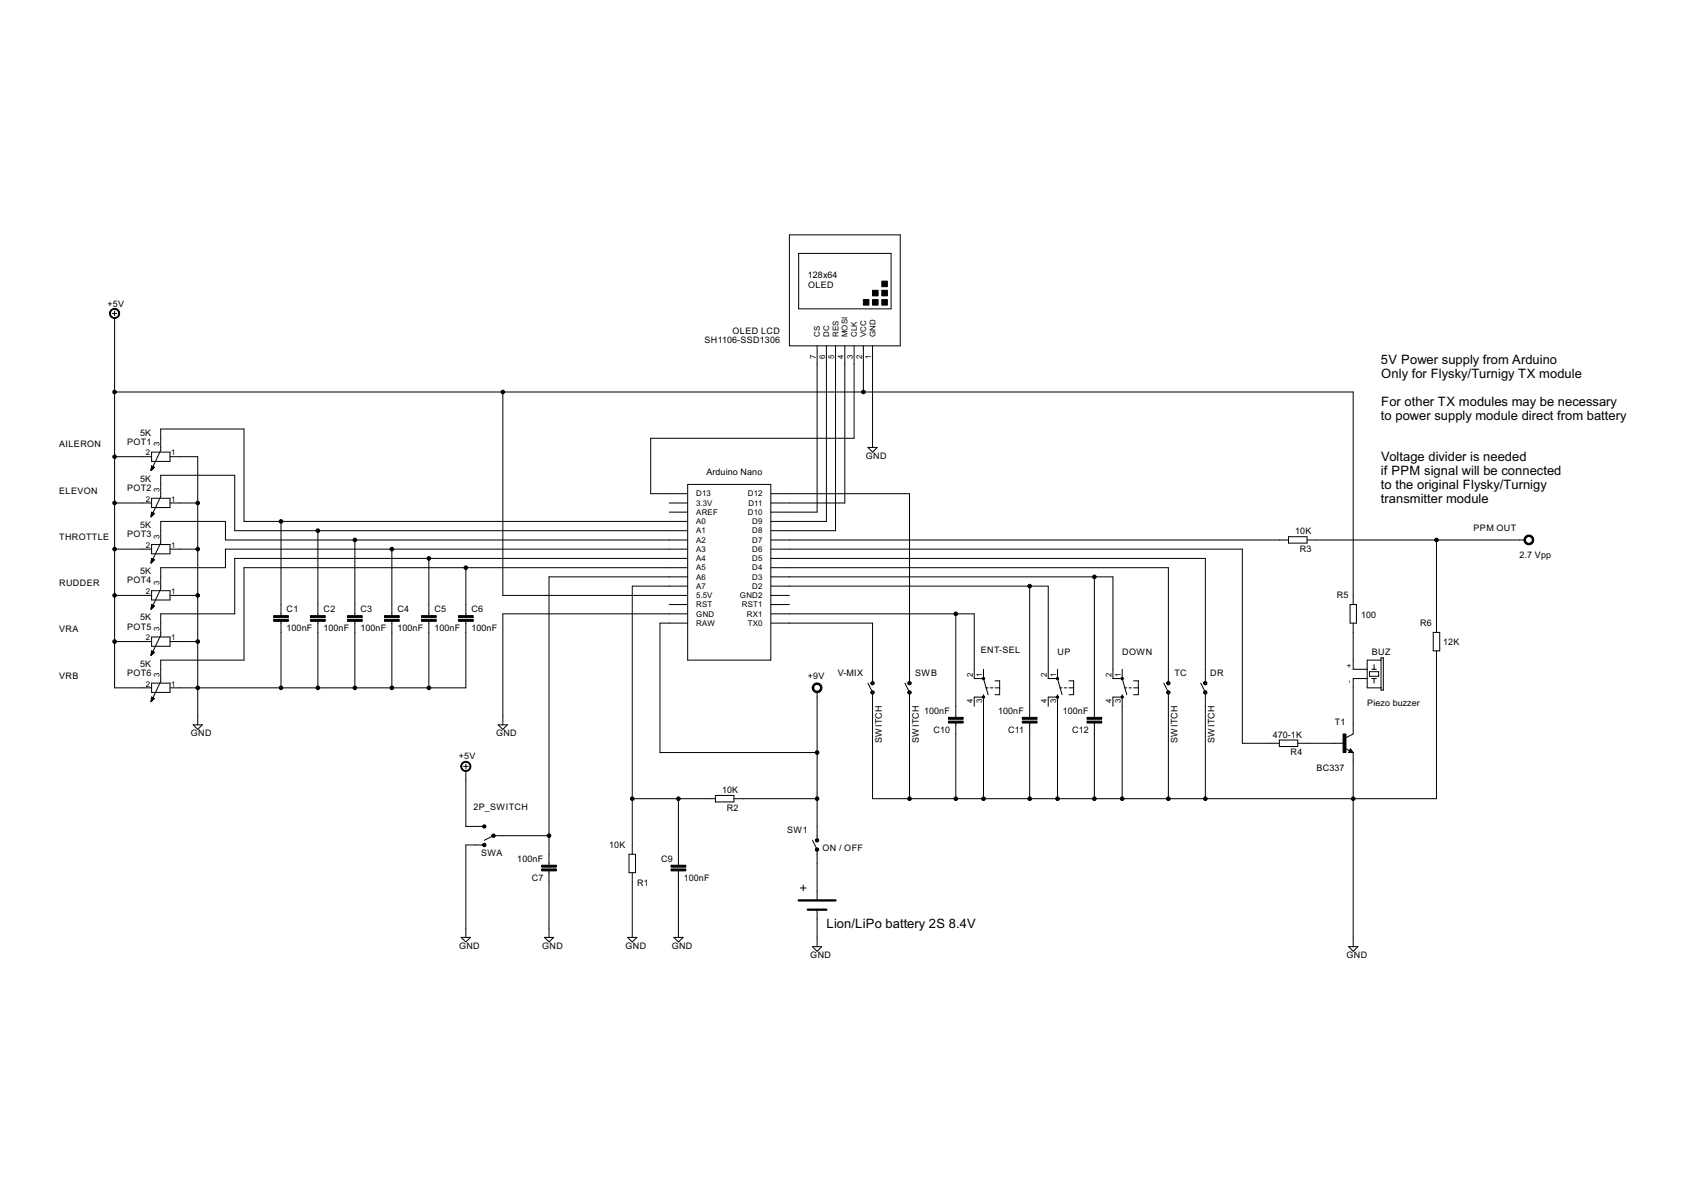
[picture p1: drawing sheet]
<svg xmlns="http://www.w3.org/2000/svg" width="297mm" height="210mm" viewBox="0 0 297 210" stroke-linecap="round" stroke-linejoin="round" font-family="sans-serif">
<g fill="none" stroke="#000" stroke-width=".18">
<path d="M19.7 55.1h.8M20.1 55.9v64.9h6.5M20.1 54.7v.8M138.7 41.3h19.4v19.4h-19.4zM140.3 44.5h16.2v9.8h-16.2zM20.1 68.9h217.6v37.3M26.6 79.4h3.3v1.6h-3.3zM88.3 68.9v35.7h32.5M143.5 60.7v29.3h-8.1M145.2 60.7v30.9h-9.8M146.8 60.7v32.5h-11.4M148.4 60.7v27.6h-13"/>
<path d="M150 60.7v16.3h-35.7v9.7h6.5M151.7 60.7v8.2M152.5 78.6h1.6l-.8 .8zM153.3 60.7v17.9M20.1 88.3h6.5M20.1 96.5h6.5M20.1 80.2h6.5M26.5 90.8l1.7-3.6v-3.7h13v9.7h79.6M26.5 82.7l1.7-3.6v-3.7h14.7v16.2h77.9M26.5 82.6h.1M26.5 82.5h.2M26.5 90.7h.1"/>
<path d="M26.5 90.6h.2M26.5 98.9h.1M26.5 98.8h.1M26.5 98.8h.2M26.6 82.5h.1M26.6 82.4h.2M26.6 82.3h.3M26.6 90.6h.2M26.6 90.5h.2M26.6 90.4h.3M26.6 98.7h.1M26.6 98.6h.2"/>
<path d="M26.6 98.6h.3M26.6 82.2h.4M26.6 82.1h.5M26.6 90.4h.4M26.6 90.3h.4M26.6 90.2h.5M26.6 98.5h.3M26.6 98.4h.4M26.6 98.4h.5M26.6 98.1h.1M26.6 82h.3M26.6 81.9h.2"/>
<path d="M26.6 81.9h.1M26.6 90.1h.4M26.6 90.1h.3M26.6 90h.1M26.6 98.3h.5M26.6 98.2h.3M26.6 98.2h.2M26.6 87.5h3.3v1.7h-3.3zM26.6 95.7h3.3v1.6h-3.3zM26.6 81.9l-.1 .8M26.6 81.9l.5 .2-.6 .6M26.6 98.1l-.1 .8"/>
<path d="M26.6 98.1l.5 .2-.6 .6M27.1 90.2l-.5-.2-.1 .8M27.1 90.2l-.6 .6M29.9 88.3h4.8M29.9 96.5h4.8M29.9 80.2h4.8v47.1M49.4 91.6v16.6M55.8 93.2v15M62.3 94.8v13.4M68.8 96.5v11.7M75.3 98.1v10.1M81.8 99.7v8.5"/>
<path d="M117.6 88.3h3.2M117.6 90h3.2M120.8 98.1h-79.6v9.7h-13v3.8l-1.7 3.5M120.8 96.5h-81.2v3.2h-11.4v3.7l-1.7 3.6M120.8 99.7h-77.9v16.3h-14.7v3.7l-1.7 3.6M120.8 94.8h-81.2v-3.2h-11.4v3.7l-1.7 3.6M120.8 85.1h14.6v30.9h-14.6zM135.4 99.7h69.8v20.3M135.4 98.1h76.3v21.9M135.4 96.5h82.8v34.1h6.5M135.4 94.8h90.9M135.4 86.7h24.4v33.3"/>
<path d="M226.3 94.3h3.3v1.1h-3.3zM229.6 94.8h38.2M252.3 94.8v16.3M20.1 104.6h6.5M20.1 112.7h6.5M26.5 107h.1M26.5 106.9h.1M26.5 115.1h.1M26.5 115h.1M26.5 115h.2M26.6 106.8h.1M26.6 106.8h.2"/>
<path d="M26.6 106.7h.2M26.6 106.6h.3M26.6 114.9h.2M26.6 114.8h.3M26.6 106.6h.4M26.6 106.5h.5M26.6 106.4h.5M26.6 114.7h.3M26.6 114.7h.4M26.6 114.6h.5M26.6 106.4h.4M26.6 106.3h.2"/>
<path d="M26.6 106.2h.1M26.6 114.5h.4M26.6 114.4h.3M26.6 114.4h.2M26.6 103.8h3.3v1.6h-3.3zM26.6 111.9h3.3v1.6h-3.3zM26.6 120h3.3v1.6h-3.3zM27.1 106.4l-.5-.2-.1 .8M27.1 106.4l-.6 .6M27.1 114.6l-.5-.3-.1 .8M27.1 114.6l-.6 .5M29.9 104.6h4.8"/>
<path d="M29.9 112.7h4.8M49.4 109.1v11.7M55.8 109.1v11.7M62.3 109.1v11.7M68.8 109.1v11.7M75.3 109.1v11.7M81.8 109.1v11.7h-51.9M117.6 106.2h3.2M120.8 109.5h-4.9v22.7h27.6M120.8 107.8h-32.5v19.5M120.8 103h-9.7v47.1M120.8 101.3h-24.4v50.7"/>
<path d="M135.4 109.5h17.9v10.5M135.4 107.8h35.7v11.4h1.7M135.4 106.2h3.3M135.4 104.6h3.3M135.4 103h48.7v16.2h1.7M135.4 101.3h60.1v17.9h1.6M152.5 120l.8 1.6M159 120l.8 1.6M167.9 107.8v18.2M172.8 117.6v1.6M172.8 119.2l.8 2.8M174.8 119.6h.8v2.4h-.8"/>
<path d="M180.9 103v23M185.8 117.6v1.6M185.8 119.2l.8 2.8M187.8 119.6h.8v2.4h-.8M192.2 101.3v24.7M197.1 117.6v1.6M197.1 119.2l.8 2.8M199.1 119.6h.9v2.4h-.9M204.4 120l.8 1.6M210.9 120l.8 1.6M237.2 106.2h1.1v3.3h-1.1zM237.7 109.5v8.1h2.5"/>
<path d="M240.2 119.2h-2.5v9.7l-1.3 .7M240.6 118h1.6v.8h-1.6zM241 119.2h.8M241 117.6h.8M241.4 116.8v.8M241.4 119.2v.8M242.6 116h-2.4v4.8h2.4M242.6 115.5h.4v5.7h-.4zM251.8 111.1h1.1v3.2h-1.1zM252.3 114.3v26h-99v-18.4M26.5 123.2h.1M26.5 123.1h.2"/>
<path d="M26.6 123.1h.1M26.6 123h.2M26.6 122.9h.3M26.6 122.8h.4M26.6 122.7h.5M26.6 122.6h.3M26.6 122.5h.2M26.6 122.5h.1M26.6 122.4l.5 .3-.6 .6zM33.9 127.3h1.6l-.8 .8zM81.4 134.6h.8M81.8 134.2v.8"/>
<path d="M81.8 135.4v9.8h3.3M87.5 127.3h1.6l-.8 .8zM125.7 139.7h3.2v1.2h-3.2zM143.5 121.5v26.1M159.8 121.9v18.4M167.9 127v13.3M172.8 122v18.3M172.8 122.4h-1.7v1.7M173.2 120.8h.4M174 120.8h.4M174.8 120.8h.8M180.9 127v13.3"/>
<path d="M185.8 122.4h-1.7v1.7M185.8 122v18.3M186.2 120.8h.4M187 120.8h.4M187.8 120.8h.8M192.2 127v13.3M197.1 122.4h-1.6v1.7M197.1 122v18.3M197.5 120.8h.4M198.3 120.8h.4M199.1 120.8h.9M205.2 121.9v18.4"/>
<path d="M211.7 121.9v18.4M224.7 130h3.3v1.1h-3.3zM228 130.6h8.1M236.3 131.5l.8 .4M237.2 131.5l.5 .7h-.8zM237.2 131.8l.1 .2h-.2l.1-.3 .4 .4h-.5M237.7 132.2v34.1M85.1 148.4h-3.3v16.3M96.4 146.8h-9.7l-1.6 .8M96.4 153v11.7M110.5 150.1h1.1v3.2h-1.1zM111.1 140.3h14.6"/>
<path d="M111.1 153.3v11.4M119.2 140.3v11.7M119.2 153v11.7M128.9 140.3h14.6M140.6 156h1M141.1 155.5v1M142.7 147.6l.8 1.6M143.5 149.5v8.7M143.5 159.8v6.5M81 164.7h1.6l-.8 .8zM95.6 164.7h1.7l-.9 .8zM110.2 164.7h1.7l-.8 .8z"/>
<path d="M118.4 164.7h1.6l-.8 .8zM142.7 166.3h1.6l-.8 .8zM236.9 166.3h1.6l-.8 .8z"/>
</g>
<g fill="#000" stroke="#000" stroke-width=".18">
<path d="M19.6 54.3a.9 .9 0 0 1 1.3 .4 .9 .9 0 0 1-.6 1.3 .9 .9 0 0 1-1.1-.9h.2a.73 .73 0 0 1 1-.7 .73 .73 0 0 1 .2 1.2 .73 .73 0 0 1-1.2-.3v-.2h-.2z" fill-rule="evenodd"/>
<path d="M268.1 94.1a.87 .87 0 0 1 1.3 .4 .87 .87 0 0 1-.7 1.2 .87 .87 0 0 1-1-.9h.3a.6 .6 0 0 1 .8-.5 .6 .6 0 0 1 .2 1 .6 .6 0 0 1-1-.3v-.2h-.3z" fill-rule="evenodd"/>
<path d="M153 119.8h.5l.1 .3-.1 .1-.3 .1-.2-.3 .2-.2 .2 .2-.2 .2-.2-.2z" fill-rule="evenodd"/>
<path d="M159.5 119.8a.31 .31 0 0 1 .4-.1 .31 .31 0 0 1 .2 .4 .31 .31 0 0 1-.6 .1v-.2l.2-.2 .2 .2-.2 .2-.2-.2z" fill-rule="evenodd"/>
<path d="M205 119.8a.31 .31 0 0 1 .3-.1 .31 .31 0 0 1 .2 .4 .31 .31 0 0 1-.5 .1l-.1-.2 .3-.2 .2 .2-.2 .2-.3-.2z" fill-rule="evenodd"/>
<path d="M211.5 119.8a.3 .3 0 0 1 .4 0 .3 .3 0 0 1 0 .4 .3 .3 0 0 1-.3 .1 .3 .3 0 0 1-.2-.3l.4-.2 .1 .3-.2 .1-.3-.2z" fill-rule="evenodd"/>
<path d="M81.1 134.1a.89 .89 0 0 1 1.5 0 .89 .89 0 0 1-.5 1.4 .89 .89 0 0 1-1.2-.9h.2a.73 .73 0 0 1 1-.7 .73 .73 0 0 1 .2 1.2 .73 .73 0 0 1-1.2-.3v-.2h-.2z" fill-rule="evenodd"/>
<path d="M142.9 120.3a.86 .86 0 0 1 1.3 .1 .86 .86 0 0 1-.4 1.3 .86 .86 0 0 1-1.1-.9h.2a.6 .6 0 0 1 .9-.5 .6 .6 0 0 1 .1 1 .6 .6 0 0 1-.9-.3l-.1-.2h-.2z" fill-rule="evenodd"/>
<path d="M153 121.5l.2-.1a.3 .3 0 0 1 .4 .3l-.1 .2h-.3l-.2-.3 .3-.1 .1 .1v.2h-.2l-.2-.2z" fill-rule="evenodd"/>
<path d="M159.5 121.5a.3 .3 0 0 1 .4-.2 .3 .3 0 0 1 .2 .4 .31 .31 0 0 1-.6 .1v-.2l.2-.1 .2 .1v.2h-.2l-.2-.2z" fill-rule="evenodd"/>
<path d="M172.6 122.3h.3v.3h-.3z" fill-rule="evenodd"/>
<path d="M185.6 122.3h.3v.3h-.3z" fill-rule="evenodd"/>
<path d="M197 122.3h.3v.3h-.3z" fill-rule="evenodd"/>
<path d="M205 121.5a.3 .3 0 0 1 .4-.2 .3 .3 0 0 1 .1 .4 .31 .31 0 0 1-.5 .1l-.1-.2 .3-.1 .2 .1-.1 .2h-.1l-.3-.2z" fill-rule="evenodd"/>
<path d="M211.5 121.5a.29 .29 0 0 1 .5-.1 .29 .29 0 0 1-.2 .5 .29 .29 0 0 1-.4-.3l.4-.1 .1 .2-.2 .1-.3-.2z" fill-rule="evenodd"/>
<path d="M84.8 148.3l.1-.2a.31 .31 0 0 1 .4 .1 .31 .31 0 0 1 .1 .3l-.1 .1a.3 .3 0 0 1-.4 .1 .3 .3 0 0 1-.1-.3l.3-.1 .1 .2-.2 .1-.2-.2z" fill-rule="evenodd"/>
<path d="M84.8 145a.29 .29 0 0 1 .4-.1 .29 .29 0 0 1 .2 .3l-.1 .2h-.4l-.1-.2 .2-.2 .2 .1v.2h-.2l-.2-.1z" fill-rule="evenodd"/>
<path d="M86.4 146.6l.2-.1a.3 .3 0 0 1 .4 .2 .3 .3 0 0 1-.2 .3 .3 .3 0 0 1-.4 0v-.2l.2-.2 .2 .1v.2h-.2l-.2-.1z" fill-rule="evenodd"/>
<path d="M143.3 147.4a.3 .3 0 0 1 .4 0 .3 .3 0 0 1 0 .4 .3 .3 0 0 1-.3 .1 .3 .3 0 0 1-.2-.3l.4-.2 .1 .3-.2 .1-.3-.2z" fill-rule="evenodd"/>
<path d="M143.3 149.1a.29 .29 0 0 1 .5-.1 .29 .29 0 0 1-.2 .5 .29 .29 0 0 1-.4-.3l.4-.1 .1 .2-.2 .1-.3-.2z" fill-rule="evenodd"/>
<circle cx="20.1" cy="68.9" r=".32"/>
<circle cx="88.3" cy="68.9" r=".32"/>
<circle cx="151.7" cy="68.9" r=".32"/>
<circle cx="20.1" cy="96.5" r=".32"/>
<circle cx="20.1" cy="88.3" r=".32"/>
<circle cx="20.1" cy="80.2" r=".32"/>
<circle cx="34.7" cy="96.5" r=".32"/>
<circle cx="34.7" cy="88.3" r=".32"/>
<circle cx="49.4" cy="91.6" r=".32"/>
<circle cx="55.8" cy="93.2" r=".32"/>
<circle cx="62.3" cy="94.8" r=".32"/>
<circle cx="68.8" cy="96.5" r=".32"/>
<circle cx="75.3" cy="98.1" r=".32"/>
<circle cx="81.8" cy="99.7" r=".32"/>
<circle cx="252.3" cy="94.8" r=".32"/>
<circle cx="20.1" cy="104.6" r=".32"/>
<circle cx="20.1" cy="112.7" r=".32"/>
<circle cx="34.7" cy="112.7" r=".32"/>
<circle cx="34.7" cy="104.6" r=".32"/>
<circle cx="167.9" cy="107.8" r=".32"/>
<circle cx="172.8" cy="119.2" r=".21"/>
<circle cx="180.9" cy="103" r=".32"/>
<circle cx="185.8" cy="119.2" r=".21"/>
<circle cx="192.2" cy="101.3" r=".32"/>
<circle cx="197.1" cy="119.2" r=".21"/>
<circle cx="34.7" cy="120.8" r=".32"/>
<circle cx="49.4" cy="120.8" r=".32"/>
<circle cx="55.8" cy="120.8" r=".32"/>
<circle cx="62.3" cy="120.8" r=".32"/>
<circle cx="68.8" cy="120.8" r=".32"/>
<circle cx="75.3" cy="120.8" r=".32"/>
<circle cx="143.5" cy="132.2" r=".32"/>
<circle cx="96.4" cy="146.8" r=".32"/>
<circle cx="111.1" cy="140.3" r=".32"/>
<circle cx="119.2" cy="140.3" r=".32"/>
<circle cx="143.5" cy="140.3" r=".32"/>
<circle cx="159.8" cy="140.3" r=".32"/>
<circle cx="167.9" cy="140.3" r=".32"/>
<circle cx="172.8" cy="140.3" r=".32"/>
<circle cx="180.9" cy="140.3" r=".32"/>
<circle cx="185.8" cy="140.3" r=".32"/>
<circle cx="192.2" cy="140.3" r=".32"/>
<circle cx="197.1" cy="140.3" r=".32"/>
<circle cx="205.2" cy="140.3" r=".32"/>
<circle cx="211.7" cy="140.3" r=".32"/>
<circle cx="237.7" cy="140.3" r=".32"/>
</g>
<path d="M140.3 158.2h6.5M141.9 159.8h3.3" fill="none" stroke="#000" stroke-width=".4"/>
<g fill="#000" stroke="#000" stroke-width=".18">
<path d="M151.7 52.6h.9v1h-.9zM153.3 52.6h.9v1h-.9zM153.3 51h.9v1h-.9zM154.9 52.6h1v1h-1zM154.9 51h1v1h-1zM154.9 49.4h1v1h-1zM48.1 108.8h2.6v.3h-2.6zM48.1 108.1h2.6v.4h-2.6zM54.5 108.8h2.6v.3h-2.6zM54.5 108.1h2.6v.4h-2.6zM61 108.8h2.6v.3h-2.6zM61 108.1h2.6v.4h-2.6z"/>
<path d="M67.5 108.8h2.6v.3h-2.6zM67.5 108.1h2.6v.4h-2.6zM74 108.8h2.6v.3h-2.6zM74 108.1h2.6v.4h-2.6zM80.5 108.8h2.6v.3h-2.6zM80.5 108.1h2.6v.4h-2.6zM166.6 126h2.6v.3h-2.6zM166.6 126.7h2.6v.3h-2.6zM179.6 126h2.6v.3h-2.6zM179.6 126.7h2.6v.3h-2.6zM190.9 126h2.6v.3h-2.6zM190.9 126.7h2.6v.3h-2.6z"/>
<path d="M235.9 128.9h.5v3.3h-.5zM95.1 152h2.6v.3h-2.6zM95.1 152.6h2.6v.4h-2.6zM117.9 152h2.6v.3h-2.6zM117.9 152.6h2.6v.4h-2.6z"/>
</g>
<g font-size="2.5">
<text x="242.6" y="64">5V Power supply from Arduino</text>
<text x="242.6" y="66.4">Only for Flysky/Turnigy TX module</text>
<text x="242.6" y="71.3">For other TX modules may be necessary</text>
<text x="242.6" y="73.7">to power supply module direct from battery</text>
<text x="242.6" y="83.5">if PPM signal will be connected</text>
<text x="242.6" y="81">Voltage divider is needed</text>
<text x="242.6" y="85.9">to the original Flysky/Turnigy</text>
<text x="242.6" y="88.3">transmitter module</text>
<text x="145.2" y="163">Lion/LiPo battery 2S 8.4V</text>
</g>
<g font-size="1.8">
<text x="18.9" y="53.8">+5V</text>
<text x="141.9" y="48.9">128x64</text>
<text x="141.9" y="50.5">OLED</text>
<text x="128.7" y="58.6">OLED LCD</text>
<text x="123.8" y="60.3">SH1106-SSD1306</text>
<text x="24.6" y="76.5">5K</text>
<text x="10.4" y="78.6">AILERON</text>
<text x="22.3" y="78.1">POT1</text>
<text x="124.1" y="83.5">Arduino Nano</text>
<text x="152.1" y="80.6">GND</text>
<text x="10.4" y="86.7">ELEVON</text>
<text x="22.3" y="86.2">POT2</text>
<text x="24.6" y="84.6">5K</text>
<text x="10.4" y="94.8">THROTTLE</text>
<text x="22.3" y="94.4">POT3</text>
<text x="24.6" y="92.7">5K</text>
<text x="227.5" y="93.9">10K</text>
<text x="258.8" y="93.2">PPM OUT</text>
<text x="24.6" y="100.9">5K</text>
<text x="228.3" y="96.9">R3</text>
<text x="266.9" y="98.1">2.7 Vpp</text>
<text x="10.4" y="103">RUDDER</text>
<text x="22.3" y="102.5">POT4</text>
<text x="50.4" y="107.6">C1</text>
<text x="56.8" y="107.6">C2</text>
<text x="63.3" y="107.6">C3</text>
<text x="69.8" y="107.6">C4</text>
<text x="76.3" y="107.6">C5</text>
<text x="82.8" y="107.6">C6</text>
<text x="234.8" y="105.1">R5</text>
<text x="10.4" y="111.1">VRA</text>
<text x="22.3" y="110.6">POT5</text>
<text x="24.6" y="109">5K</text>
<text x="50.3" y="110.8">100nF</text>
<text x="56.8" y="110.8">100nF</text>
<text x="63.3" y="110.8">100nF</text>
<text x="69.8" y="110.8">100nF</text>
<text x="76.3" y="110.8">100nF</text>
<text x="82.8" y="110.8">100nF</text>
<text x="239.1" y="108.5">100</text>
<text x="249.4" y="109.9">R6</text>
<text x="253.5" y="113.4">12K</text>
<text x="10.4" y="119.2">VRB</text>
<text x="22.3" y="118.7">POT6</text>
<text x="24.6" y="117.1">5K</text>
<text x="141.9" y="119.2">+9V</text>
<text x="147.1" y="118.7">V-MIX</text>
<text x="160.8" y="118.7">SWB</text>
<text x="172.3" y="114.7">ENT-SEL</text>
<text x="185.8" y="115.1">UP</text>
<text x="197.1" y="115.1">DOWN</text>
<text x="206.3" y="118.7">TC</text>
<text x="212.6" y="118.7">DR</text>
<text x="241" y="115.1">BUZ</text>
<text x="162.3" y="125.4">100nF</text>
<text x="175.3" y="125.4">100nF</text>
<text x="186.7" y="125.4">100nF</text>
<text x="240.2" y="124.1">Piezo buzzer</text>
<text x="33.5" y="129.3">GND</text>
<text x="87.1" y="129.3">GND</text>
<text x="154.9" y="130.5" transform="rotate(-90 154.9 130.5)">SWITCH</text>
<text x="161.4" y="130.5" transform="rotate(-90 161.4 130.5)">SWITCH</text>
<text x="164" y="128.7">C10</text>
<text x="177.1" y="128.7">C11</text>
<text x="188.3" y="128.7">C12</text>
<text x="206.9" y="130.5" transform="rotate(-90 206.9 130.5)">SWITCH</text>
<text x="213.4" y="130.5" transform="rotate(-90 213.4 130.5)">SWITCH</text>
<text x="223.6" y="129.6">470-1K</text>
<text x="234.5" y="127.3">T1</text>
<text x="80.6" y="133.4">+5V</text>
<text x="226.7" y="132.7">R4</text>
<text x="231.2" y="135.4">BC337</text>
<text x="83.2" y="142.3">2P_SWITCH</text>
<text x="126.8" y="139.3">10K</text>
<text x="127.7" y="142.4">R2</text>
<text x="107" y="148.9">10K</text>
<text x="138.3" y="146.3">SW1</text>
<text x="144.5" y="149.6">ON / OFF</text>
<text x="84.5" y="150.4">SWA</text>
<text x="90.9" y="151.4">100nF</text>
<text x="93.4" y="154.7">C7</text>
<text x="111.9" y="155.6">R1</text>
<text x="116.1" y="151.4">C9</text>
<text x="120.1" y="154.7">100nF</text>
<text x="80.6" y="166.7">GND</text>
<text x="95.3" y="166.7">GND</text>
<text x="109.9" y="166.7">GND</text>
<text x="118" y="166.7">GND</text>
<text x="142.3" y="168.3">GND</text>
<text x="236.5" y="168.3">GND</text>
</g>
<g font-size="1.5">
<text x="144" y="59.2" transform="rotate(-90 144 59.2)">CS</text>
<text x="145.6" y="59.2" transform="rotate(-90 145.6 59.2)">DC</text>
<text x="147.3" y="59.2" transform="rotate(-90 147.3 59.2)">RES</text>
<text x="148.9" y="59.2" transform="rotate(-90 148.9 59.2)">MOSI</text>
<text x="150.5" y="59.2" transform="rotate(-90 150.5 59.2)">CLK</text>
<text x="152.1" y="59.2" transform="rotate(-90 152.1 59.2)">VCC</text>
<text x="153.8" y="59.2" transform="rotate(-90 153.8 59.2)">GND</text>
<text x="143.3" y="63" transform="rotate(-90 143.3 63)">7</text>
<text x="144.9" y="63" transform="rotate(-90 144.9 63)">6</text>
<text x="146.6" y="63" transform="rotate(-90 146.6 63)">5</text>
<text x="148.2" y="63" transform="rotate(-90 148.2 63)">4</text>
<text x="149.8" y="63" transform="rotate(-90 149.8 63)">3</text>
<text x="151.4" y="63" transform="rotate(-90 151.4 63)">2</text>
<text x="153" y="63" transform="rotate(-90 153 63)">1</text>
<text x="25.6" y="80">2</text>
<text x="28" y="78.4" transform="rotate(-90 28 78.4)">3</text>
<text x="30.1" y="80">1</text>
<text x="25.6" y="88.1">2</text>
<text x="28" y="86.5" transform="rotate(-90 28 86.5)">3</text>
<text x="30.1" y="88.1">1</text>
<text x="122.3" y="88.8">3.3V</text>
<text x="122.3" y="87.2">D13</text>
<text x="131.4" y="87.2">D12</text>
<text x="131.5" y="88.8">D11</text>
<text x="28" y="94.6" transform="rotate(-90 28 94.6)">3</text>
<text x="122.3" y="90.5">AREF</text>
<text x="122.3" y="95.3">A2</text>
<text x="122.3" y="93.7">A1</text>
<text x="122.3" y="92.1">A0</text>
<text x="131.4" y="90.5">D10</text>
<text x="132.1" y="95.3">D7</text>
<text x="132.1" y="93.7">D8</text>
<text x="132.1" y="92.1">D9</text>
<text x="25.6" y="96.2">2</text>
<text x="30.1" y="96.2">1</text>
<text x="122.3" y="96.9">A3</text>
<text x="122.3" y="101.8">A6</text>
<text x="122.3" y="100.2">A5</text>
<text x="122.3" y="98.6">A4</text>
<text x="132.1" y="101.8">D3</text>
<text x="132.1" y="100.2">D4</text>
<text x="132.1" y="98.6">D5</text>
<text x="132.1" y="96.9">D6</text>
<text x="25.6" y="104.4">2</text>
<text x="28" y="102.7" transform="rotate(-90 28 102.7)">3</text>
<text x="30.1" y="104.4">1</text>
<text x="122.3" y="105.1">5.5V</text>
<text x="122.3" y="106.7">RST</text>
<text x="122.3" y="103.4">A7</text>
<text x="130" y="105.1">GND2</text>
<text x="130.3" y="106.7">RST1</text>
<text x="132.1" y="103.4">D2</text>
<text x="25.6" y="112.5">2</text>
<text x="28" y="110.8" transform="rotate(-90 28 110.8)">3</text>
<text x="30.1" y="112.5">1</text>
<text x="122.3" y="109.9">RAW</text>
<text x="122.3" y="108.3">GND</text>
<text x="131.2" y="108.3">RX1</text>
<text x="131.3" y="109.9">TX0</text>
<text x="28" y="119" transform="rotate(-90 28 119)">3</text>
<text x="170.9" y="119" transform="rotate(-90 170.9 119)">2</text>
<text x="172.5" y="119" transform="rotate(-90 172.5 119)">1</text>
<text x="183.9" y="119" transform="rotate(-90 183.9 119)">2</text>
<text x="185.5" y="119" transform="rotate(-90 185.5 119)">1</text>
<text x="195.3" y="119" transform="rotate(-90 195.3 119)">2</text>
<text x="196.9" y="119" transform="rotate(-90 196.9 119)">1</text>
<text x="237.5" y="119.9" transform="rotate(-90 237.5 119.9)">-</text>
<text x="237.5" y="117.3" transform="rotate(-90 237.5 117.3)">+</text>
<text x="25.6" y="120.6">2</text>
<text x="30.1" y="120.6">1</text>
<text x="170.9" y="123.4" transform="rotate(-90 170.9 123.4)">4</text>
<text x="172.5" y="123.4" transform="rotate(-90 172.5 123.4)">3</text>
<text x="183.9" y="123.4" transform="rotate(-90 183.9 123.4)">4</text>
<text x="185.5" y="123.4" transform="rotate(-90 185.5 123.4)">3</text>
<text x="195.3" y="123.4" transform="rotate(-90 195.3 123.4)">4</text>
<text x="196.9" y="123.4" transform="rotate(-90 196.9 123.4)">3</text>
</g>
</svg>
